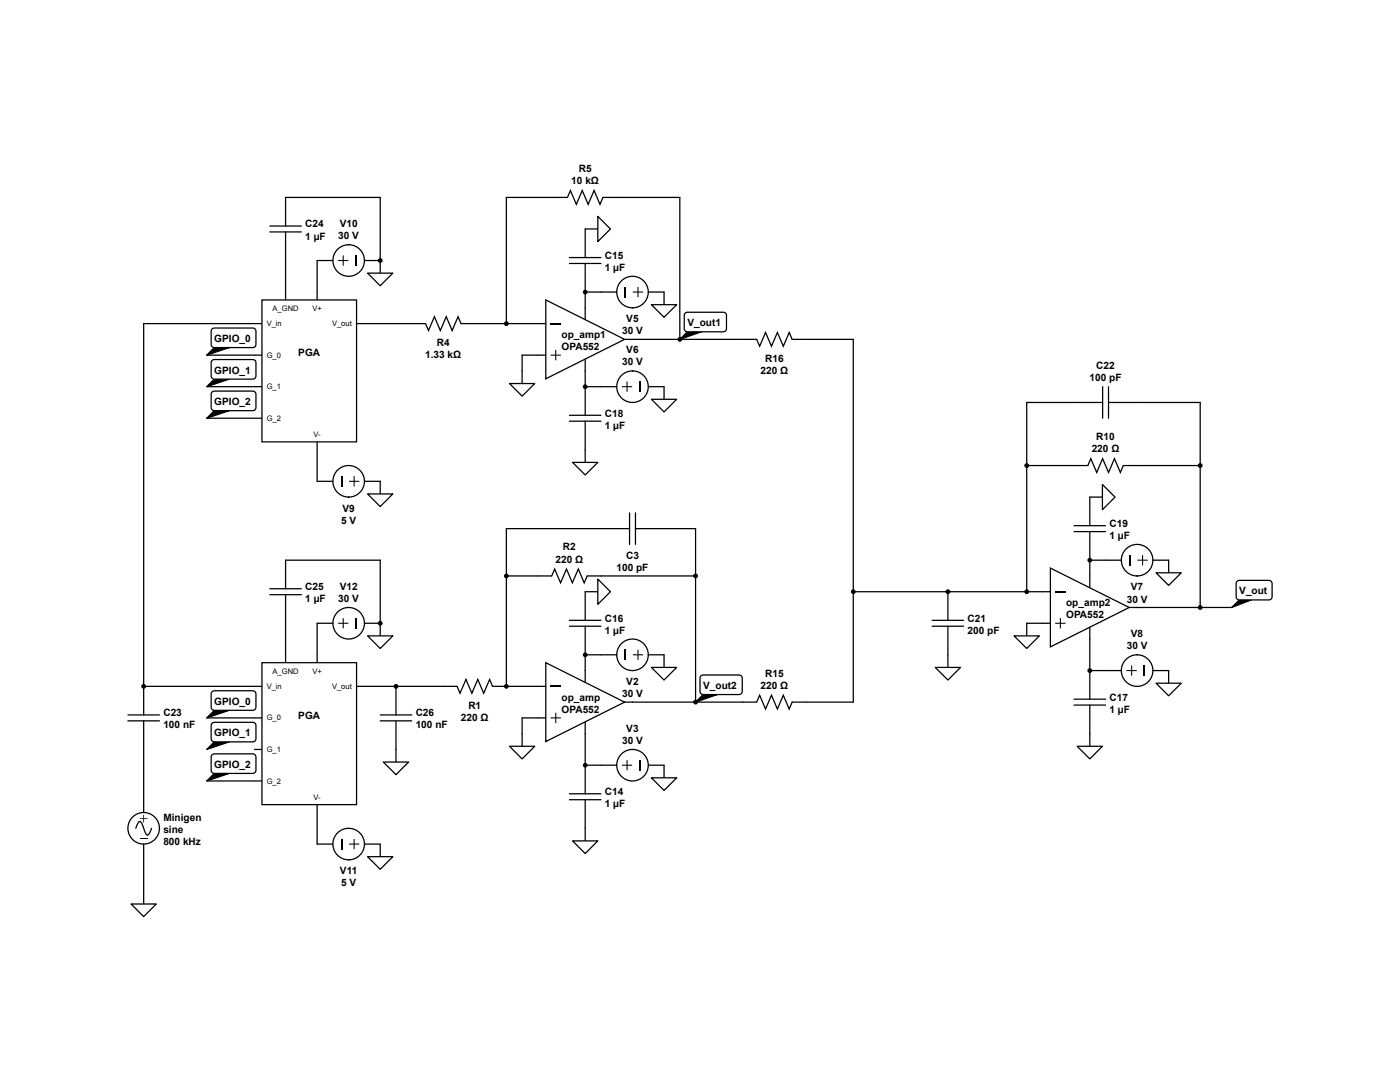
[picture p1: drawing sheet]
<svg xmlns="http://www.w3.org/2000/svg" width="279mm" height="216mm" viewBox="0 0 279 216" stroke-linecap="round" stroke-linejoin="round" font-family="sans-serif">
<path d="M41.3 77.2l1.5-1.6h3zM41.3 70.9l1.5-1.5h3zM137.2 66.2h2.8l-4.3 1.5zM41.3 83.5l1.5-1.6h3zM245.8 121.2l1.5-1.5h2.4zM42.8 148h3l-4.5 1.5zM41.3 155.8l1.5-1.5h3zM42.8 141.7h3l-4.5 1.5zM138.8 140.1l1.5-1.5h2.8z" fill="#000"/>
<path d="M41.3 77.2l1.5-1.6h3zM41.3 70.9l1.5-1.5h3zM137.2 66.2h2.8l-4.3 1.5zM41.3 83.5l1.5-1.6h3zM245.8 121.2l1.5-1.5h2.4zM41.3 155.8l1.5-1.5h3zM42.8 148h3l-4.5 1.5zM42.8 141.7h3l-4.5 1.5zM138.8 140.1l1.5-1.5h2.8z" fill="none" stroke="#000" stroke-width=".25"/>
<path d="M108.9 132.2l15.8 7.9-15.8 7.9z" fill="#fff"/>
<g fill="none" stroke="#000" stroke-width=".25">
<path d="M107.3 114.9h2.8l.6-1.4 1.2 2.8 1.2-2.8 1.1 2.8 1.2-2.8 1.2 2.8 .6-1.4h2.7M119.9 105.5h5.7M125.6 102.3v6.3M126.8 105.5h5.7M126.8 102.3v6.3M88.5 137h2.7l.6 1.3 1.2-2.7 1.2 2.7 1.2-2.7 1.1 2.7 1.2-2.7 .6 1.4h2.8M107.3 137h1.6M108.9 132.2l15.8 7.9-15.8 7.9zM116.8 133.8v2.3M104.2 146.4v2.5M107.3 143.2h1.6M116.8 144.1v2.3"/>
<path d="M124.7 140.1h1.5"/>
</g>
<path d="M109.9 137h2" fill="none" stroke="#000" stroke-width=".21"/>
<path d="M110.8 142.2h.2v.9h.9v.3h-.9v.9h-.2v-.9h-.9v-.3h.9z" fill="#000"/>
<path d="M101.7 148.9h5l-2.5 2.5z" fill="#fff"/>
<path d="M101.1 114.9h6.2M119.9 114.9h18.9M119.9 105.5h-18.8v31.5M132.5 105.5h6.3v34.6M101.7 148.9h5l-2.5 2.5zM107.3 143.2h-3.1v3.2" fill="none" stroke="#000" stroke-width=".25"/>
<circle cx="28.7" cy="165.3" r="3.1" fill="#fff"/>
<g fill="none" stroke="#000" stroke-width=".25">
<path d="M28.7 159v3.1M27.1 165.3l.3-.8 .5-.6a5.3 5.3 0 0 1 1.1 2.3l.4 .4 .3-.1 .5-1.2M28.7 168.4v12"/>
<circle cx="28.7" cy="165.3" r="3.1"/>
</g>
<path d="M27.9 167.3h1.5v.1h-1.5zM28.6 162.6h.2v.7h.6v.1h-.6v.7h-.2v-.7h-.7v-.1h.7z" fill="#000"/>
<path d="M26.2 180.4h5l-2.5 2.5z" fill="#fff"/>
<path d="M26.2 180.4h5l-2.5 2.5z" fill="none" stroke="#000" stroke-width=".25"/>
<circle cx="126.2" cy="130.7" r="3.1" fill="#fff"/>
<g fill="none" stroke="#000" stroke-width=".25">
<path d="M123.1 130.7h-6.3v3.1M129.4 130.7h3.1v2.5"/>
<circle cx="126.2" cy="130.7" r="3.1"/>
</g>
<path d="M126.3 130.6h.9v-1h.2v1h.9v.2h-.9v.9h-.2v-.9h-.9z" fill="#000"/>
<path d="M124.8 129.7v2" fill="none" stroke="#000" stroke-width=".21"/>
<path d="M130 133.2h5l-2.5 2.5z" fill="#fff"/>
<path d="M130 133.2h5l-2.5 2.5z" fill="none" stroke="#000" stroke-width=".25"/>
<circle cx="126.2" cy="152.7" r="3.1" fill="#fff"/>
<g fill="none" stroke="#000" stroke-width=".25">
<path d="M116.8 146.4v6.3h6.3M129.4 152.7h3.1v2.5"/>
<circle cx="126.2" cy="152.7" r="3.1"/>
</g>
<path d="M124.1 152.6h.9v-.9h.2v.9h1v.2h-1v.9h-.2v-.9h-.9z" fill="#000"/>
<path d="M127.6 151.7v2" fill="none" stroke="#000" stroke-width=".21"/>
<path d="M130 155.2h5l-2.5 2.5z" fill="#fff"/>
<path d="M130 155.2h5l-2.5 2.5z" fill="none" stroke="#000" stroke-width=".25"/>
<path d="M108.9 59.9l15.8 7.8-15.8 7.9z" fill="#fff"/>
<path d="M110.5 39.4h2.7l.6-1.4 1.2 2.8 1.2-2.8 1.2 2.8 1.2-2.8 1.1 2.8 .6-1.4h2.8M108.9 59.9l15.8 7.8-15.8 7.9zM82.2 64.6h2.7l.6 1.3 1.2-2.7 1.2 2.7 1.2-2.7 1.1 2.7 1.2-2.7 .6 1.4h16.9M104.2 74v2.5M107.3 70.9h1.6M116.8 61.4v2.4M116.8 71.7v2.3M124.7 67.7h1.5" fill="none" stroke="#000" stroke-width=".25"/>
<path d="M109.9 64.6h2" fill="none" stroke="#000" stroke-width=".21"/>
<path d="M110.8 69.8h.2v1h.9v.2h-.9v.9h-.2v-.9h-.9v-.2h.9z" fill="#000"/>
<path d="M101.7 76.5h5l-2.5 2.5z" fill="#fff"/>
<path d="M101.1 39.4h9.4M123.1 39.4h12.6M101.7 76.5h5l-2.5 2.5zM107.3 70.9h-3.1v3.1" fill="none" stroke="#000" stroke-width=".25"/>
<circle cx="126.2" cy="58.3" r="3.1" fill="#fff"/>
<g fill="none" stroke="#000" stroke-width=".25">
<path d="M123.1 58.3h-6.3v3.1M129.4 58.3h3.1v2.5"/>
<circle cx="126.2" cy="58.3" r="3.1"/>
</g>
<path d="M126.3 58.2h.9v-.9h.2v.9h.9v.2h-.9v.9h-.2v-.9h-.9z" fill="#000"/>
<path d="M124.8 57.3v2" fill="none" stroke="#000" stroke-width=".21"/>
<path d="M130 60.8h5l-2.5 2.5z" fill="#fff"/>
<path d="M130 60.8h5l-2.5 2.5z" fill="none" stroke="#000" stroke-width=".25"/>
<circle cx="126.2" cy="77.2" r="3.1" fill="#fff"/>
<g fill="none" stroke="#000" stroke-width=".25">
<path d="M116.8 74v3.2h6.3M129.4 77.2h3.1v2.5"/>
<circle cx="126.2" cy="77.2" r="3.1"/>
</g>
<path d="M124.1 77.1h.9v-1h.2v1h1v.2h-1v.9h-.2v-.9h-.9z" fill="#000"/>
<path d="M127.6 76.1v2.1" fill="none" stroke="#000" stroke-width=".21"/>
<path d="M130 79.7h5l-2.5 2.5z" fill="#fff"/>
<path d="M101.1 39.4v25.2M130 79.7h5l-2.5 2.5z" fill="none" stroke="#000" stroke-width=".25"/>
<path d="M209.6 113.4l15.8 7.8-15.8 7.9z" fill="#fff"/>
<path d="M204.9 92.9h9.4M226.9 92.9h12.6M208.1 118.1h1.5M209.6 113.4l15.8 7.8-15.8 7.9zM217.5 114.9v2.4M208.1 124.4h1.5M217.5 125.2v2.3M225.4 121.2h1.5" fill="none" stroke="#000" stroke-width=".25"/>
<path d="M210.6 118.1h2" fill="none" stroke="#000" stroke-width=".21"/>
<path d="M211.5 123.3h.2v1h.9v.2h-.9v.9h-.2v-.9h-.9v-.2h.9z" fill="#000"/>
<circle cx="226.9" cy="111.8" r="3.1" fill="#fff"/>
<g fill="none" stroke="#000" stroke-width=".25">
<path d="M223.8 111.8h-6.3v3.1M230.1 111.8h3.1v2.5"/>
<circle cx="226.9" cy="111.8" r="3.1"/>
</g>
<path d="M227 111.7h.9v-.9h.2v.9h1v.2h-1v.9h-.2v-.9h-.9z" fill="#000"/>
<path d="M225.5 110.8v2" fill="none" stroke="#000" stroke-width=".21"/>
<path d="M230.7 114.3h5l-2.5 2.5z" fill="#fff"/>
<path d="M230.7 114.3h5l-2.5 2.5z" fill="none" stroke="#000" stroke-width=".25"/>
<circle cx="226.9" cy="133.8" r="3.1" fill="#fff"/>
<g fill="none" stroke="#000" stroke-width=".25">
<path d="M217.5 127.5v6.3h6.3M230.1 133.8h3.1v2.5"/>
<circle cx="226.9" cy="133.8" r="3.1"/>
</g>
<path d="M224.8 133.7h.9v-.9h.2v.9h1v.2h-1v.9h-.2v-.9h-.9z" fill="#000"/>
<path d="M228.3 132.8v2" fill="none" stroke="#000" stroke-width=".21"/>
<path d="M230.7 136.3h5l-2.5 2.5z" fill="#fff"/>
<path d="M208.1 124.4h-3.2v2.5M230.7 136.3h5l-2.5 2.5z" fill="none" stroke="#000" stroke-width=".25"/>
<path d="M202.4 126.9h5l-2.5 2.5z" fill="#fff"/>
<path d="M135.7 39.4v28.3M113.6 51.4h6.3M113.6 52.6h6.3M116.8 52.6v5.7M119.3 45.7h-2.5v5.7M148.3 67.7h2.7l.6 1.4 1.2-2.8 1.2 2.8 1.1-2.8 1.2 2.8 1.2-2.8 .6 1.4h2.7M214.3 92.9h2.8l.6-1.4 1.2 2.8 1.2-2.8 1.1 2.8 1.2-2.8 1.2 2.8 .6-1.4h2.7M170.3 118.1h37.8M202.4 126.9h5l-2.5 2.5zM226.9 121.2h18.9M126.2 140.1h24.8l.6-1.4 1.2 2.8 1.2-2.8 1.1 2.8 1.2-2.8 1.2 2.8 .6-1.4h12.2" fill="none" stroke="#000" stroke-width=".25"/>
<path d="M119.3 43.2l2.5 2.5-2.5 2.5z" fill="#fff"/>
<path d="M119.3 43.2l2.5 2.5-2.5 2.5zM119.3 118.1h-2.5v5.7M113.6 123.8h6.3M113.6 125h6.3M116.8 125v5.7" fill="none" stroke="#000" stroke-width=".25"/>
<path d="M119.3 115.6l2.5 2.5-2.5 2.5z" fill="#fff"/>
<path d="M119.3 115.6l2.5 2.5-2.5 2.5zM113.6 158.4h6.3M113.6 159.6h6.3M116.8 152.7v5.7M116.8 159.6v8.2" fill="none" stroke="#000" stroke-width=".25"/>
<path d="M114.3 167.8h5l-2.5 2.5z" fill="#fff"/>
<path d="M214.3 139.5h6.3M217.5 133.8v5.7M214.3 140.7h6.3M217.5 140.7v8.2M114.3 167.8h5l-2.5 2.5z" fill="none" stroke="#000" stroke-width=".25"/>
<path d="M215 148.9h5l-2.5 2.5z" fill="#fff"/>
<path d="M116.8 77.2v5.7M113.6 82.9h6.3M113.6 84h6.3M116.8 84v8.3M215 148.9h5l-2.5 2.5z" fill="none" stroke="#000" stroke-width=".25"/>
<path d="M114.3 92.3h5l-2.5 2.5z" fill="#fff"/>
<path d="M114.3 92.3h5l-2.5 2.5zM217.5 99.2h2.5" fill="none" stroke="#000" stroke-width=".25"/>
<path d="M220 96.7l2.5 2.5-2.5 2.5z" fill="#fff"/>
<path d="M217.5 99.2v5.7M220 96.7l2.5 2.5-2.5 2.5zM214.3 104.9h6.3M214.3 106.1h6.3M217.5 106.1v5.7" fill="none" stroke="#000" stroke-width=".25"/>
<path d="M246.9 116l.4-.2h5.9a.63 .63 0 0 1 .7 .6v2.7a.63 .63 0 0 1-.7 .6h-5.9a.63 .63 0 0 1-.6-.6v-2.7z" fill="#fff"/>
<path d="M246.9 116l.4-.2h5.9a.63 .63 0 0 1 .7 .6v2.7a.63 .63 0 0 1-.7 .6h-5.9a.63 .63 0 0 1-.6-.6v-2.7z" fill="none" stroke="#000" stroke-width=".25"/>
<path d="M136.7 62.5l.5-.2h7.2a.63 .63 0 0 1 .6 .6v2.7a.63 .63 0 0 1-.6 .6h-7.2a.63 .63 0 0 1-.6-.6v-2.7z" fill="#fff"/>
<path d="M136.7 62.5l.5-.2h7.2a.63 .63 0 0 1 .6 .6v2.7a.63 .63 0 0 1-.6 .6h-7.2a.63 .63 0 0 1-.6-.6v-2.7z" fill="none" stroke="#000" stroke-width=".25"/>
<path d="M139.9 134.9l.4-.2h7.2a.63 .63 0 0 1 .6 .6v2.7a.63 .63 0 0 1-.6 .6h-7.2a.63 .63 0 0 1-.6-.6v-2.7z" fill="#fff"/>
<path d="M170.3 67.7v72.4M220.1 77.2v6.3M221.2 77.2v6.3M220.1 80.3h-15.2v37.8M221.2 80.3h18.3v40.9M189.2 118.1v5.7M139.9 134.9l.4-.2h7.2a.63 .63 0 0 1 .6 .6v2.7a.63 .63 0 0 1-.6 .6h-7.2a.63 .63 0 0 1-.6-.6v-2.7zM186 123.8h6.3M186 125h6.3M189.2 125v8.2" fill="none" stroke="#000" stroke-width=".25"/>
<path d="M186.7 133.2h5l-2.5 2.5z" fill="#fff"/>
<path d="M28.7 64.6v78.1M126.2 67.7h22.1M160.8 67.7h9.5M186.7 133.2h5l-2.5 2.5zM25.5 142.7h6.3M25.5 143.8h6.3M28.7 143.8v5.7" fill="none" stroke="#000" stroke-width=".25"/>
<path d="M52.3 59.9h18.9v28.3h-18.9z" fill="#fff"/>
<path d="M52.3 59.9h18.9v28.3h-18.9zM57 58.3v1.6M63.3 58.3v1.6M28.7 64.6h23.6M50.7 70.9h1.6M50.7 77.2h1.6M71.2 64.6h11M50.7 83.5h1.6M63.3 88.2v1.5" fill="none" stroke="#000" stroke-width=".25"/>
<circle cx="69.6" cy="96" r="3.1" fill="#fff"/>
<g fill="none" stroke="#000" stroke-width=".25">
<path d="M63.3 89.7v6.3h3.1M72.7 96h3.2v2.6"/>
<circle cx="69.6" cy="96" r="3.1"/>
</g>
<path d="M69.6 95.9h1v-.9h.2v.9h.9v.2h-.9v1h-.2v-1h-1z" fill="#000"/>
<path d="M68.2 95v2.1" fill="none" stroke="#000" stroke-width=".21"/>
<path d="M73.4 98.6h5l-2.5 2.5z" fill="#fff"/>
<path d="M73.4 98.6h5l-2.5 2.5z" fill="none" stroke="#000" stroke-width=".25"/>
<circle cx="69.6" cy="52" r="3.1" fill="#fff"/>
<g fill="none" stroke="#000" stroke-width=".25">
<path d="M66.4 52h-3.1v6.3M72.7 52h3.2v2.5"/>
<circle cx="69.6" cy="52" r="3.1"/>
</g>
<path d="M67.5 51.9h.9v-.9h.2v.9h.9v.2h-.9v.9h-.2v-.9h-.9z" fill="#000"/>
<path d="M71 51v2" fill="none" stroke="#000" stroke-width=".21"/>
<path d="M73.4 54.5h5l-2.5 2.5z" fill="#fff"/>
<path d="M53.8 45.1h6.3M53.8 46.3h6.3M57 45.1v-5.7h18.9v12.6M57 46.3v12M73.4 54.5h5l-2.5 2.5zM41.3 70.9h9.4M41.3 77.2h9.4M41.3 83.5h9.4" fill="none" stroke="#000" stroke-width=".25"/>
<path d="M42.3 65.6l.5-.1h7.7a.63 .63 0 0 1 .6 .6v2.6a.63 .63 0 0 1-.6 .7h-7.7a.63 .63 0 0 1-.7-.7v-2.6z" fill="#fff"/>
<path d="M42.3 65.6l.5-.1h7.7a.63 .63 0 0 1 .6 .6v2.6a.63 .63 0 0 1-.6 .7h-7.7a.63 .63 0 0 1-.7-.7v-2.6z" fill="none" stroke="#000" stroke-width=".25"/>
<path d="M42.3 78.2l.5-.2h7.7a.63 .63 0 0 1 .6 .7v2.6a.63 .63 0 0 1-.6 .6h-7.7a.63 .63 0 0 1-.7-.6v-2.6z" fill="#fff"/>
<path d="M42.3 78.2l.5-.2h7.7a.63 .63 0 0 1 .6 .7v2.6a.63 .63 0 0 1-.6 .6h-7.7a.63 .63 0 0 1-.7-.6v-2.6z" fill="none" stroke="#000" stroke-width=".25"/>
<path d="M42.3 71.9l.5-.2h7.7a.63 .63 0 0 1 .6 .7v2.6a.63 .63 0 0 1-.6 .6h-7.7a.63 .63 0 0 1-.7-.6v-2.6z" fill="#fff"/>
<path d="M42.3 71.9l.5-.2h7.7a.63 .63 0 0 1 .6 .7v2.6a.63 .63 0 0 1-.6 .6h-7.7a.63 .63 0 0 1-.7-.6v-2.6z" fill="none" stroke="#000" stroke-width=".25"/>
<path d="M52.3 132.2h18.9v28.4h-18.9z" fill="#fff"/>
<path d="M28.7 137h23.6M52.3 132.2h18.9v28.4h-18.9zM57 130.7v1.5M63.3 130.7v1.5M71.2 137h1.5M50.7 143.2h1.6M50.7 149.5h1.6M50.7 155.8h1.6M63.3 160.6v1.5" fill="none" stroke="#000" stroke-width=".25"/>
<circle cx="69.6" cy="168.4" r="3.1" fill="#fff"/>
<g fill="none" stroke="#000" stroke-width=".25">
<path d="M63.3 162.1v6.3h3.1M72.7 168.4h3.2v2.5"/>
<circle cx="69.6" cy="168.4" r="3.1"/>
</g>
<path d="M69.6 168.3h1v-.9h.2v.9h.9v.2h-.9v.9h-.2v-.9h-1z" fill="#000"/>
<path d="M68.2 167.4v2" fill="none" stroke="#000" stroke-width=".21"/>
<path d="M73.4 170.9h5l-2.5 2.6z" fill="#fff"/>
<path d="M73.4 170.9h5l-2.5 2.6z" fill="none" stroke="#000" stroke-width=".25"/>
<circle cx="69.6" cy="124.4" r="3.1" fill="#fff"/>
<g fill="none" stroke="#000" stroke-width=".25">
<path d="M66.4 124.4h-3.1v6.3M72.7 124.4h3.2v2.5"/>
<circle cx="69.6" cy="124.4" r="3.1"/>
</g>
<path d="M67.5 124.3h.9v-1h.2v1h.9v.2h-.9v.9h-.2v-.9h-.9z" fill="#000"/>
<path d="M71 123.4v2" fill="none" stroke="#000" stroke-width=".21"/>
<path d="M73.4 126.9h5l-2.5 2.5z" fill="#fff"/>
<path d="M53.8 117.5h6.3M53.8 118.7h6.3M57 117.5v-5.7h18.9v12.6M57 118.7v12M73.4 126.9h5l-2.5 2.5zM41.3 143.2h9.4M41.3 155.8h9.4" fill="none" stroke="#000" stroke-width=".25"/>
<path d="M42.3 138l.5-.2h7.7a.63 .63 0 0 1 .6 .7v2.6a.63 .63 0 0 1-.6 .6h-7.7a.63 .63 0 0 1-.7-.6v-2.6z" fill="#fff"/>
<path d="M42.3 138l.5-.2h7.7a.63 .63 0 0 1 .6 .7v2.6a.63 .63 0 0 1-.6 .6h-7.7a.63 .63 0 0 1-.7-.6v-2.6z" fill="none" stroke="#000" stroke-width=".25"/>
<path d="M42.3 150.6l.5-.2h7.7a.63 .63 0 0 1 .6 .7v2.6a.63 .63 0 0 1-.6 .6h-7.7a.63 .63 0 0 1-.7-.6v-2.6z" fill="#fff"/>
<path d="M42.3 150.6l.5-.2h7.7a.63 .63 0 0 1 .6 .7v2.6a.63 .63 0 0 1-.6 .6h-7.7a.63 .63 0 0 1-.7-.6v-2.6z" fill="none" stroke="#000" stroke-width=".25"/>
<path d="M42.3 144.3l.5-.2h7.7a.63 .63 0 0 1 .6 .7v2.6a.63 .63 0 0 1-.6 .6h-7.7a.63 .63 0 0 1-.7-.6v-2.6z" fill="#fff"/>
<path d="M79 137v5.7M28.7 149.5v9.5M42.3 144.3l.5-.2h7.7a.63 .63 0 0 1 .6 .7v2.6a.63 .63 0 0 1-.6 .6h-7.7a.63 .63 0 0 1-.7-.6v-2.6zM75.9 142.7h6.3M75.9 143.8h6.3M79 143.8v8.3" fill="none" stroke="#000" stroke-width=".25"/>
<path d="M76.5 152.1h5l-2.5 2.5z" fill="#fff"/>
<path d="M72.7 137h15.8M101.1 137h6.2M76.5 152.1h5l-2.5 2.5z" fill="none" stroke="#000" stroke-width=".25"/>
<g fill="#000">
<circle cx="75.9" cy="52" r=".38"/>
<circle cx="116.8" cy="58.3" r=".38"/>
<circle cx="101.1" cy="64.6" r=".38"/>
<circle cx="116.8" cy="77.2" r=".38"/>
<circle cx="135.7" cy="67.7" r=".38"/>
<circle cx="204.9" cy="92.9" r=".38"/>
<circle cx="239.5" cy="92.9" r=".38"/>
<circle cx="101.1" cy="114.9" r=".38"/>
<circle cx="138.8" cy="114.9" r=".38"/>
<circle cx="170.3" cy="118.1" r=".38"/>
<circle cx="189.2" cy="118.1" r=".38"/>
<circle cx="204.9" cy="118.1" r=".38"/>
<circle cx="217.5" cy="111.8" r=".38"/>
<circle cx="28.7" cy="137" r=".38"/>
<circle cx="75.9" cy="124.4" r=".38"/>
<circle cx="79" cy="137" r=".38"/>
<circle cx="101.1" cy="137" r=".38"/>
<circle cx="116.8" cy="130.7" r=".38"/>
<circle cx="217.5" cy="133.8" r=".38"/>
<circle cx="239.5" cy="121.2" r=".38"/>
<circle cx="116.8" cy="152.7" r=".38"/>
<circle cx="138.8" cy="140.1" r=".38"/>
</g>
<g fill="none" stroke="#000" stroke-width=".2">
<circle cx="75.9" cy="52" r=".38"/>
<circle cx="116.8" cy="58.3" r=".38"/>
<circle cx="101.1" cy="64.6" r=".38"/>
<circle cx="116.8" cy="77.2" r=".38"/>
<circle cx="135.7" cy="67.7" r=".38"/>
<circle cx="204.9" cy="92.9" r=".38"/>
<circle cx="239.5" cy="92.9" r=".38"/>
<circle cx="101.1" cy="114.9" r=".38"/>
<circle cx="138.8" cy="114.9" r=".38"/>
<circle cx="170.3" cy="118.1" r=".38"/>
<circle cx="189.2" cy="118.1" r=".38"/>
<circle cx="204.9" cy="118.1" r=".38"/>
<circle cx="217.5" cy="111.8" r=".38"/>
<circle cx="28.7" cy="137" r=".38"/>
<circle cx="75.9" cy="124.4" r=".38"/>
<circle cx="79" cy="137" r=".38"/>
<circle cx="101.1" cy="137" r=".38"/>
<circle cx="116.8" cy="130.7" r=".38"/>
<circle cx="217.5" cy="133.8" r=".38"/>
<circle cx="239.5" cy="121.2" r=".38"/>
<circle cx="116.8" cy="152.7" r=".38"/>
<circle cx="138.8" cy="140.1" r=".38"/>
</g>
<g font-size="2">
<text x="115.5" y="34.3">R5</text>
<text x="114" y="36.7">10 kΩ</text>
<text x="60.9" y="45.4">C24</text>
<text x="60.9" y="47.8">1 µF</text>
<text x="67.5" y="47.7">30 V</text>
<text x="67.8" y="45.3">V10</text>
<text x="120.7" y="51.7">C15</text>
<text x="120.7" y="54.1">1 µF</text>
<text x="125" y="64.3">V5</text>
<text x="137.2" y="65.1">V_out1</text>
<text x="42.8" y="68.2">GPIO_0</text>
<text x="59.5" y="71">PGA</text>
<text x="84.9" y="71.5">1.33 kΩ</text>
<text x="87.2" y="69">R4</text>
<text x="112.1" y="67.4">op_amp1</text>
<text x="112.1" y="69.8">OPA552</text>
<text x="124.2" y="66.7">30 V</text>
<text x="125" y="70.5">V6</text>
<text x="42.8" y="74.5">GPIO_1</text>
<text x="124.2" y="72.9">30 V</text>
<text x="151.8" y="74.6">220 Ω</text>
<text x="152.7" y="72.2">R16</text>
<text x="217.4" y="76.1">100 pF</text>
<text x="218.8" y="73.7">C22</text>
<text x="42.8" y="80.8">GPIO_2</text>
<text x="120.7" y="83.2">C18</text>
<text x="120.7" y="85.6">1 µF</text>
<text x="218.8" y="87.8">R10</text>
<text x="217.9" y="90.2">220 Ω</text>
<text x="68.1" y="104.5">5 V</text>
<text x="68.4" y="102.1">V9</text>
<text x="221.4" y="105.2">C19</text>
<text x="221.4" y="107.6">1 µF</text>
<text x="110.9" y="112.3">220 Ω</text>
<text x="112.4" y="109.8">R2</text>
<text x="123" y="113.9">100 pF</text>
<text x="124.9" y="111.5">C3</text>
<text x="60.9" y="117.8">C25</text>
<text x="67.8" y="117.7">V12</text>
<text x="225.7" y="117.8">V7</text>
<text x="247.3" y="118.6">V_out</text>
<text x="60.9" y="120.2">1 µF</text>
<text x="67.5" y="120.1">30 V</text>
<text x="120.7" y="124.1">C16</text>
<text x="193.1" y="124.1">C21</text>
<text x="212.8" y="120.9">op_amp2</text>
<text x="212.8" y="123.3">OPA552</text>
<text x="224.9" y="120.2">30 V</text>
<text x="120.7" y="126.5">1 µF</text>
<text x="193.1" y="126.5">200 pF</text>
<text x="224.9" y="129.6">30 V</text>
<text x="225.7" y="127.2">V8</text>
<text x="125" y="136.7">V2</text>
<text x="140.3" y="137.5">V_out2</text>
<text x="151.8" y="137.4">220 Ω</text>
<text x="152.7" y="135">R15</text>
<text x="32.6" y="142.9">C23</text>
<text x="42.8" y="140.6">GPIO_0</text>
<text x="59.5" y="143.4">PGA</text>
<text x="83" y="142.9">C26</text>
<text x="92" y="143.8">220 Ω</text>
<text x="93.5" y="141.4">R1</text>
<text x="112.1" y="139.8">op_amp</text>
<text x="112.1" y="142.2">OPA552</text>
<text x="124.2" y="139.1">30 V</text>
<text x="221.4" y="139.8">C17</text>
<text x="221.4" y="142.2">1 µF</text>
<text x="32.6" y="145.4">100 nF</text>
<text x="42.8" y="146.9">GPIO_1</text>
<text x="83" y="145.4">100 nF</text>
<text x="124.2" y="148.5">30 V</text>
<text x="125" y="146">V3</text>
<text x="42.8" y="153.2">GPIO_2</text>
<text x="120.7" y="158.7">C14</text>
<text x="120.7" y="161.1">1 µF</text>
<text x="32.6" y="163.8">Minigen</text>
<text x="32.6" y="166.2">sine</text>
<text x="32.6" y="168.6">800 kHz</text>
<text x="67.8" y="174.5">V11</text>
<text x="68.1" y="176.9">5 V</text>
</g>
<g font-size="1.5">
<text x="53.2" y="65.1">V_in</text>
<text x="54.4" y="62.1">A_GND</text>
<text x="62.3" y="62.1">V+</text>
<text x="66.3" y="65.1">V_out</text>
<text x="53.2" y="71.4">G_0</text>
<text x="53.2" y="77.7">G_1</text>
<text x="53.2" y="84">G_2</text>
<text x="62.6" y="87.2">V-</text>
<text x="53.2" y="137.5">V_in</text>
<text x="54.4" y="134.4">A_GND</text>
<text x="62.3" y="134.4">V+</text>
<text x="66.3" y="137.5">V_out</text>
<text x="53.2" y="143.8">G_0</text>
<text x="53.2" y="150">G_1</text>
<text x="53.2" y="156.3">G_2</text>
<text x="62.6" y="159.6">V-</text>
</g>
</svg>
